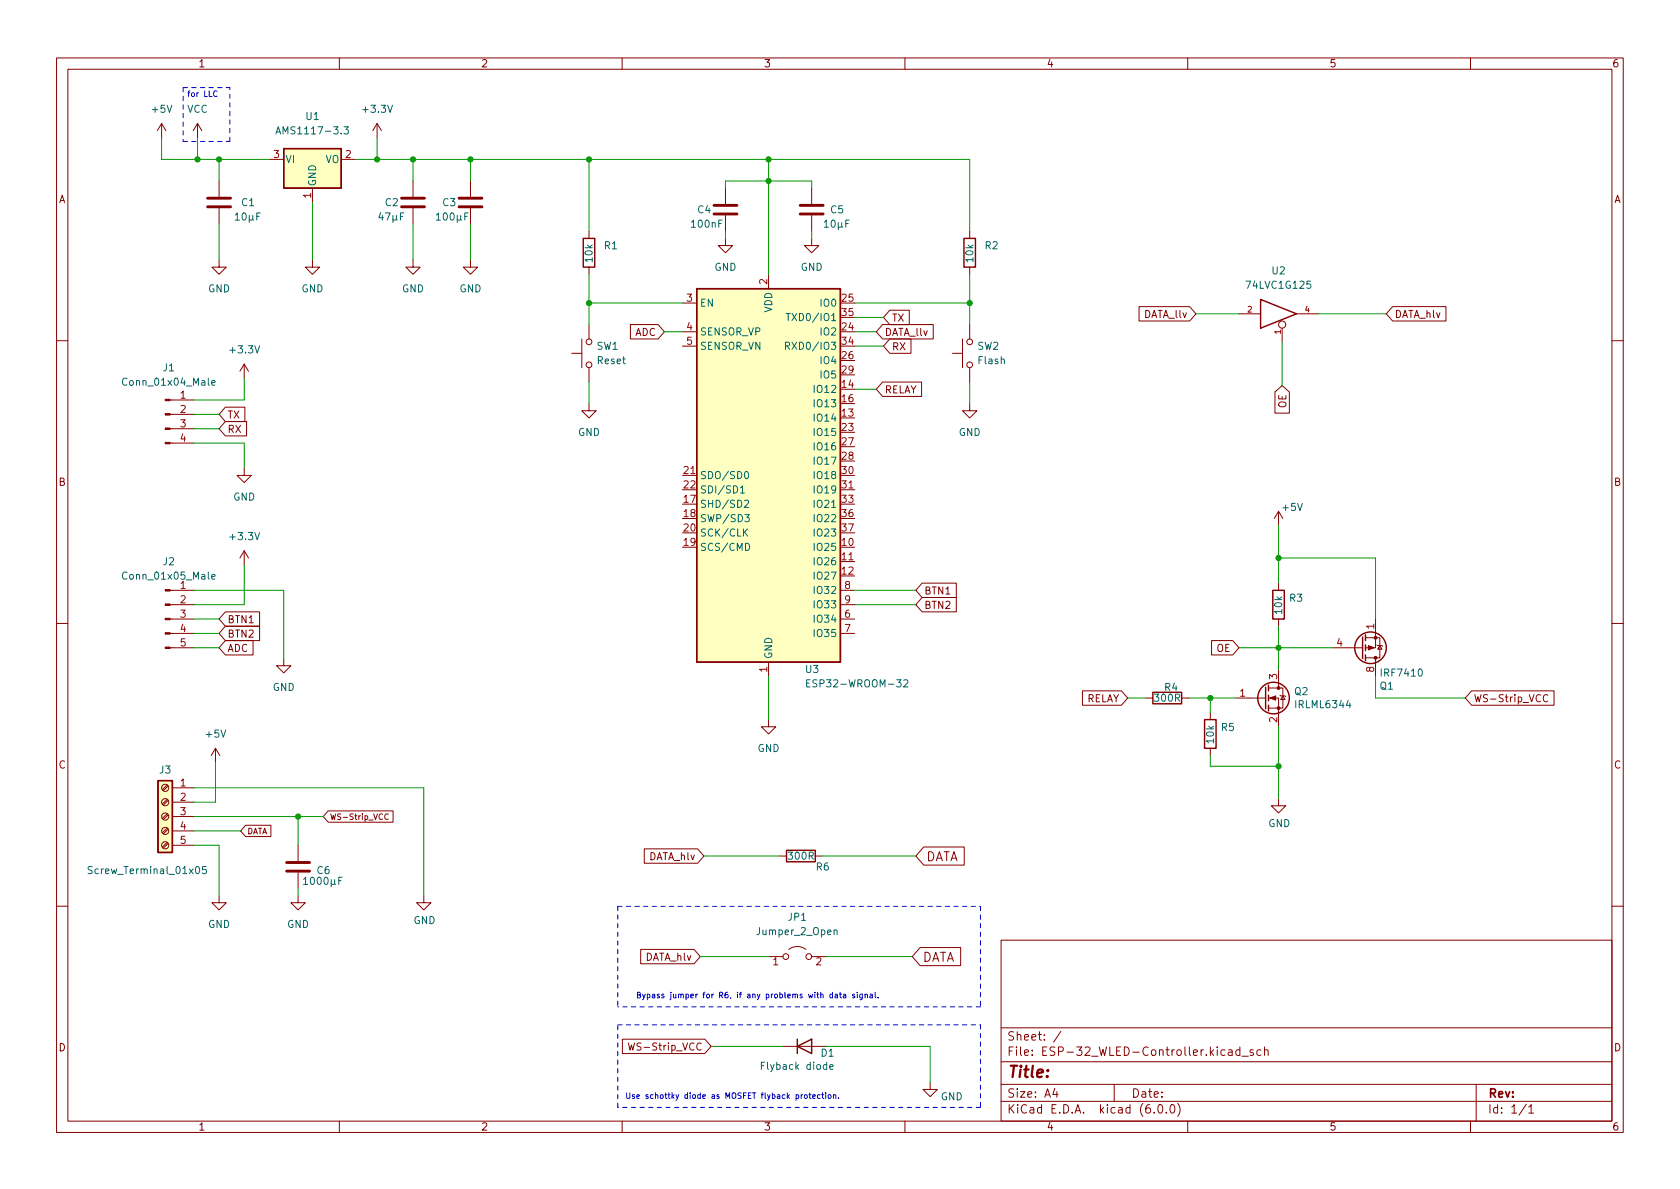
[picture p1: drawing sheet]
<svg xmlns="http://www.w3.org/2000/svg" width="297mm" height="210mm" viewBox="0 0 297 210" stroke-linecap="round" stroke-linejoin="round" font-family="sans-serif">
<g fill="none" stroke="#840000" stroke-width=".18">
<path d="M10 10.2h277v190.1h-277zM12 12.2h273v186.1h-273zM60 10.2v2M110 10.2v2M160 10.2v2M210 10.2v2M260 10.2v2M28.6 21.8l-.8 1.3M28.6 21.8v2.6M28.6 21.8l.7 1.3M34.9 21.8l-.7 1.3M34.9 21.8v2.6"/>
<path d="M34.9 21.8l.8 1.3M38.7 32v2.8M38.7 36.8v2.8M47.6 28.2h2.6M55.2 33.3v2.5M60.3 28.2h2.6M66.7 21.8l-.8 1.3M66.7 21.8v2.6M66.7 21.8l.7 1.3M73 32v2.8M73 36.8v2.8M83.2 32v2.8"/>
<path d="M83.2 36.8v2.8M128.3 33.3v2.8M128.3 38.1v2.8M143.5 33.3v2.8M143.5 38.1v2.8M38.7 46v1.2h1.3l-1.3 1.3-1.2-1.3h1.2M55.2 46v1.2h1.3l-1.3 1.3-1.2-1.3h1.2M73 46v1.2h1.3l-1.3 1.3-1.2-1.3h1.2M83.2 46v1.2h1.3l-1.3 1.3-1.3-1.3h1.3M102.9 59.9v5.1M104.1 40.9v1.3M104.1 47.2v1.3"/>
<path d="M104.1 57.4v2.5M111.5 57.4h4.9l1.1 1.3-1.1 1.2h-4.9zM120.6 53.6h2.6M120.6 58.7h2.6M128.3 42.2v1.2h1.2l-1.2 1.3-1.3-1.3h1.3M135.9 48.5v2.5M143.5 42.2v1.2h1.3l-1.3 1.3-1.3-1.3h1.3M156.1 57.4h8.9v2.5h-8.9l-1.2-1.2zM157.3 54.9h3.5v2.5h-3.5l-1.1-1.3zM157.3 59.9h3.8v2.6h-3.8l-1.1-1.3zM170.2 59.9v5.1M171.4 40.9v1.3"/>
<path d="M171.4 47.2v1.3M171.4 57.4v2.5M201.4 54.2h8.9l1.2 1.3-1.2 1.3h-8.9zM219.1 55.5h3.8M226.7 58v2.6M229.2 55.5h3.8M246.2 54.2h9.5v2.6h-9.5l-1.1-1.3zM10 60.2h2M30.1 78.4h4.2M30.1 75.8h4.2M30.1 73.3h4.2M30.1 70.7h4.2"/>
<path d="M39.8 72h3.5v2.5h-3.5l-1.1-1.2zM39.8 74.5h3.8v2.6h-3.8l-1.1-1.3zM43.2 64.4l-.8 1.3M43.2 64.4v2.5M43.2 64.4l.7 1.3M101.1 62.5h1.8M104.1 71.4v1.2h1.3l-1.3 1.3-1.2-1.3h1.2M104.1 65v2.6M120.6 61.2h2.6M156.1 67.6h6.8v2.5h-6.8l-1.2-1.3zM168.4 62.5h1.8M171.4 71.4v1.2h1.3l-1.3 1.3-1.2-1.3h1.2"/>
<path d="M171.4 65v2.6M225.4 69.3l1.3-1.1 1.3 1.1v3.8h-2.6zM285 60.2h2M43.2 82.8v1.3h1.2l-1.2 1.2-1.3-1.2h1.3M43.2 97.4v2.5M43.2 97.4l-.8 1.3M43.2 97.4l.7 1.3M120.6 84.1h2.6M148.6 99.3h2.5M148.6 86.6h2.5M226.1 90.4v2.6M226.1 90.4l-.8 1.3"/>
<path d="M226.1 90.4l.7 1.3M10 110.2h2M30.1 114.5h4.2M30.1 112h4.2M30.1 109.5h4.2M30.1 106.9h4.2M30.1 104.4h4.2M39.8 108.2h6.1v2.5h-6.1l-1.1-1.2zM39.8 110.7h6.1v2.6h-6.1l-1.1-1.3zM39.8 113.3h4.9v2.5h-4.9l-1.1-1.3zM50.2 116.5v1.2h1.2l-1.2 1.3-1.3-1.3h1.3M135.9 117.1v2.5"/>
<path d="M148.6 112h2.5M148.6 109.5h2.5M148.6 106.9h2.5M148.6 104.4h2.5M163 105.7h6.1v2.5h-6.1l-1.1-1.3zM163 103.1h6.1v2.6h-6.1l-1.1-1.3zM214.2 113.3h3.8l1.1 1.2-1.1 1.3h-3.8zM226.1 103.1v1.3M226.1 109.5v1.2M226.1 118.4v3.3M235.6 114.5h5.3M241.4 112.8h2.6v3.5h-2.6"/>
<path d="M243.2 109.5v5h-1.8M243.2 116.3v3.3M243.5 114l.1 .2h.7l.2 .1M244 114.2l.3 .6h-.7zM285 110.2h2M29.6 138.8l-.9 .8M29.7 139l-.8 .8M30.5 139.3h3.8M38.1 132.3l-.8 1.3M38.1 132.3v2.6M38.1 132.3l.8 1.3M135.9 127.2v1.3h1.3l-1.3 1.3-1.3-1.3h1.3"/>
<path d="M191.4 122.2h6.9l1.1 1.2-1.1 1.3h-6.9zM202.6 123.4h1.2M208.9 123.4h1.3M214 126v1.2M214 132.3v1.3M218.4 123.4h5.4M224.3 123.4h1.8v5.1M224.3 121.7h2.5v3.5h-2.5M226.3 122.9l.1 .2h.8l.1 .1M226.8 123.1l.4 .6h-.8zM260.2 122.2h14.6v2.5h-14.6l-1.1-1.3zM273.6 123a.6 .6 0 0 0-.8 .4 .6 .6 0 0 0 .6 .7l.2-.1"/>
<path d="M29.6 149l-.9 .8M29.6 146.4l-.9 .9M29.6 143.9l-.9 .8M29.6 141.3l-.9 .9M29.7 149.1l-.8 .9M29.7 146.6l-.8 .8M29.7 144.1l-.8 .8M29.7 141.5l-.8 .9M30.5 141.9h3.8M30.5 144.4h3.8M30.5 146.9h3.8M30.5 149.5h3.8"/>
<path d="M38.7 158.4v1.2h1.3l-1.3 1.3-1.2-1.3h1.2M43.4 145.9h4.5v2h-4.5l-.9-1zM52.7 158.4v1.2h1.3l-1.3 1.3-1.3-1.3h1.3M52.7 149.5v2.8M52.7 154.3v2.8M58 143.4h11.5v2h-11.5l-.9-1zM68.6 144a.44 .44 0 0 0-.6 .4 .44 .44 0 0 0 .6 .4M74.9 158.4v1.2h1.3l-1.3 1.3-1.2-1.3h1.2M113.9 150.1h9.4l1.2 1.3-1.2 1.2h-9.4zM137.8 151.4h1.3M144.1 151.4h1.3M163.3 149.8h7.2v3.2h-7.2l-1.4-1.6z"/>
<path d="M226.1 141.2v1.3h1.2l-1.2 1.3-1.3-1.3h1.3M10 160.2h2M113.3 167.9h9.4l1.1 1.3-1.1 1.2h-9.4zM135.9 169.2h2.5M139.4 167.9a2.54 2.54 0 0 1 3.1 0M143.5 169.2h2.5M162.7 167.6h7.2v3.2h-7.2l-1.4-1.6zM177 166.3h108v32h-108zM285 160.2h2M60 198.3v2M110 198.3v2M110 183.8h14.6l1.1 1.2-1.1 1.3h-14.6z"/>
<path d="M111.1 184.4l.3 1.3 .2-.9 .3 .9 .3-1.3M138.4 185h7.6M160 198.3v2M164.5 191.4v1.3h1.2l-1.2 1.2-1.3-1.2h1.3M177 194.8h108M177 191.8h108M177 187.8h108M177 181.8h108M186.5 192.5l-.4 1h1M186.9 193v1M187.6 182.4l-1.3 1.9M197 191.8v3"/>
<path d="M204.1 196.7v.1M204.9 195.4l.2-.1a.81 .81 0 0 1 .6 .7 .81 .81 0 0 1-.3 .8h-.2a.81 .81 0 0 1-.6-.6 .81 .81 0 0 1 .3-.8zM206.2 196.7v.1M207.1 195.4l.1-.1a.81 .81 0 0 1 .6 .7 .81 .81 0 0 1-.3 .8h-.1a.81 .81 0 0 1-.6-.6 .81 .81 0 0 1 .3-.8zM208.2 195.1a1.72 1.72 0 0 1 0 2.3M210 198.3v2M217.2 185.7h.6l.1 .9M217.9 186l-.5 .1a.29 .29 0 0 0-.3 .2 .29 .29 0 0 0 .3 .3h.5M219.2 185.7l-.4-.1-.3 .3v.4l.1 .3h.6M219.2 185.1v1.5M219.6 186.8h1.1M221.6 185.7l-.4-.1-.2 .2 .1 .3 .5 .1v.4h-.6"/>
<path d="M222.9 185.7l-.4-.1-.3 .3v.4l.2 .3h.5M223.6 185.8l.2-.2 .3 .1 .1 .9M223.6 185.1v1.5M260 198.3v2M261 191.8v6.5M269.9 195.3l-1.3 1.9M270.3 195.8l.4-.5v1.5M270.3 196.8h.9"/>
<circle cx="226.7" cy="57.4" r=".63"/>
<circle cx="104.1" cy="64.5" r=".51"/>
<circle cx="104.1" cy="60.4" r=".51"/>
<circle cx="171.5" cy="60.4" r=".51"/>
<circle cx="171.5" cy="64.5" r=".51"/>
<circle cx="29.2" cy="139.3" r=".63"/>
<circle cx="29.2" cy="149.5" r=".63"/>
<circle cx="29.2" cy="146.9" r=".63"/>
<circle cx="29.2" cy="141.9" r=".63"/>
<circle cx="29.2" cy="144.4" r=".63"/>
<circle cx="138.9" cy="169.2" r=".51"/>
<circle cx="143" cy="169.2" r=".51"/>
</g>
<g fill="none" stroke="#840000" stroke-width=".25">
<path d="M50.2 26.3h10.1v7h-10.1zM103.1 42.2h2.1v5h-2.1zM123.2 51h25.4v66.1h-25.4zM170.4 42.2h2.1v5h-2.1zM222.9 53l6.3 2.5-6.3 2.5zM225 104.4h2.1v5.1h-2.1zM240.9 112.6v3.9M241.4 112.3v1M241.4 114v1.1M241.4 115.8v1M27.9 138h2.6v12.7h-2.6zM203.8 122.4h5.1v2.1h-5.1z"/>
<path d="M213 127.2h2v5.1h-2zM223.8 121.5v3.8M224.3 121.2v1M224.3 122.9v1M224.3 124.7v1M139.1 150.4h5v2h-5zM141 185l2.5-1.2v2.5zM141 183.8v2.5"/>
<circle cx="242.3" cy="114.5" r="2.79"/>
<circle cx="225.2" cy="123.4" r="2.79"/>
</g>
<g fill="#840000" stroke="#840000" stroke-width=".18">
<path d="M241.9 114.2l1.1 .3-1.1 .4z"/>
<path d="M224.5 123.4l1.1-.3v.7z"/>
<path d="M29.2 114.4h.9v.3h-.9z"/>
<path d="M29.2 111.9h.9v.2h-.9z"/>
<path d="M29.2 109.3h.9v.3h-.9z"/>
<path d="M29.2 106.8h.9v.3h-.9z"/>
<path d="M29.2 104.3h.9v.2h-.9z"/>
<path d="M29.2 78.2h.9v.3h-.9z"/>
<path d="M29.2 75.7h.9v.2h-.9z"/>
<path d="M29.2 73.1h.9v.3h-.9z"/>
<path d="M29.2 70.6h.9v.3h-.9z"/>
<circle cx="243.2" cy="112.8" r=".25"/>
<circle cx="243.2" cy="116.3" r=".25"/>
<circle cx="226.1" cy="125.2" r=".25"/>
<circle cx="226.1" cy="121.7" r=".25"/>
</g>
<path d="M36.7 36.6h4.1M36.7 35h4.1M71 36.6h4.1M71 35h4.1M81.2 36.6h4M81.2 35h4M126.2 37.8h4.1M126.2 36.3h4.1M141.5 37.8h4M141.5 36.3h4M50.7 154h4M50.7 152.5h4" fill="none" stroke="#840000" stroke-width=".51"/>
<g fill="none" stroke="#006464" stroke-width=".18">
<path d="M41.6 38l.4-.3v1.2M41.6 38.9h.7M42.9 37.8l.2-.1a.68 .68 0 0 1 .4 .6 .68 .68 0 0 1-.4 .6l-.2-.1-.1-.4zM44.1 38.1v1.2M44.7 38.7l.2 .2M44.7 38.1l-.1 .8h-.3l-.2-.2M45.4 38.3h.4M46 37.7h-.6v1.2M48.8 23.7l.4-1.3 .4 1.3M48.9 23.3h.6M60.8 22.4h.8l-.4 .5 .3 .1v.6l-.1 .1-.6-.1M67.3 37.6l-.3 .9h.8"/>
<path d="M67.6 38.1v.8M68.1 37.7h.9l-.6 1.2M69.5 38.1v1.2M70.1 38.7l.2 .2M70.1 38.1l-.1 .8h-.3l-.2-.2M70.8 38.3h.4M71.4 37.7h-.6v1.2M77.2 38l.3-.3v1.2M77.2 38.9h.7M78.5 37.8l.2-.1a.68 .68 0 0 1 .4 .6 .68 .68 0 0 1-.4 .6l-.2-.1-.1-.4zM79.7 37.8l.2-.1a.68 .68 0 0 1 .4 .6 .68 .68 0 0 1-.4 .6l-.2-.1-.1-.4zM80.8 38.1v1.2"/>
<path d="M81.5 38.7l.1 .2M81.5 38.1l-.1 .8h-.4l-.2-.2M82.2 38.3h.4M82.8 37.7h-.6v1.2M145.7 39.3l.4-.4v1.3M147.1 39l.1-.1a.68 .68 0 0 1 .5 .7 .68 .68 0 0 1-.5 .6l-.1-.1-.2-.4zM148.2 39.3v1.3M148.8 39.3v.8l-.4 .1-.2-.2M149.5 39.5h.5M150.2 38.9h-.7v1.3M139 55.4h.7M139.4 55.4v1.3"/>
<path d="M145.7 40.2h.8M148.8 40l.2 .2M37.4 67.7l.6-.1v-.3h-.4l-.2 .2 .1 .6h.5M138.9 61.2l.6-.1 .1-.2-.1-.3-.6-.1v1.3M139.2 61.2l.4 .6M130.9 86.3l.4-.4v1.3M130.9 87.2h.7M131.6 88.6l.5-.1 .3 .3-.8 .9h.8M131.6 94.1l.6 .7M131.7 91h.8l-.4 .5 .3 .1v.5l-.2 .2-.5-.2M131.8 83.5l.1-.1a.68 .68 0 0 1 .5 .6 .68 .68 0 0 1-.5 .6l-.1-.1-.2-.3zM131.8 96.1a.64 .64 0 0 1 .7 .6 .64 .64 0 0 1-.7 .6z"/>
<path d="M132.2 93.5l-.7 .8M37.4 102l.6-.1v-.3h-.4l-.2 .2 .1 .6h.5M142.6 120.8h.4M143.2 120.2h-.6v1.3h.6M159.8 120.3l.5-.1 .2 .4-.8 .9h.8M16.3 153.3l-.5-.1-.2 .1v.4l.6 .2 .1 .4-.2 .2-.5-.1M36.4 153.2h-.6v.6l.2-.1 .4 .1 .1 .1-.1 .5-.1 .1-.5-.1M53.7 155.5l.3-.4v1.3M53.7 156.4h.7M55.1 155.2l.1-.1a.68 .68 0 0 1 .4 .7 .68 .68 0 0 1-.4 .6 .84 .84 0 0 1-.1-1.2zM56.2 155.2l.2-.1a.68 .68 0 0 1 .4 .7 .68 .68 0 0 1-.4 .6l-.2-.1-.1-.4zM57.4 155.2l.2-.1a.68 .68 0 0 1 .4 .7 .68 .68 0 0 1-.4 .6l-.2-.1-.1-.4z"/>
<path d="M58.6 155.6v1.2M59.2 156.2l.1 .2M59.2 155.6l-.1 .7-.4 .1-.1-.2M59.9 155.7h.4M60.5 155.1h-.6v1.3M147.5 164.6l.2-.2 .3 .1v.8M146.7 188.7l.6-.1v-.3h-.4l-.2 .1 .1 .6h.5"/>
</g>
<g fill="#ffffc2" stroke="#ffffc2" stroke-width=".18">
<path d="M50.2 26.3h10.1v7h-10.1z"/>
<path d="M123.2 51h25.4v66.1h-25.4z"/>
<path d="M27.9 138h2.6v12.7h-2.6z"/>
</g>
<g fill="none" stroke="#0000c2" stroke-width=".18">
<path d="M38.4 16.2a.44 .44 0 0 0-.6 .4 .44 .44 0 0 0 .6 .4M147.2 175.8h-.3l-.2 .2 .1 .4h.4M147.2 175.5v1M147.7 175.8h.3l.1 .7M148.1 176l-.5 .2 .2 .3 .3-.1M148.4 175.8h.4M148.6 175.5v.8l.2 .2M149.1 175.8h.4v.7M149.5 176l-.4 .2 .1 .3 .3-.1M151.1 175.8h-.2l-.2 .1 .1 .2 .3 .1v.2h-.4M151.6 175.5v.1M151.6 175.8v.7"/>
<path d="M152.5 175.8v.8l-.2 .2-.3-.1M152.5 175.8h-.3l-.2 .2 .1 .4h.4M152.9 175.9l.4-.1 .1 .7M152.9 175.8v.7M153.8 175.8h.4l.1 .7M154.3 176l-.5 .2 .1 .3 .4-.1M154.7 175.5v.8l.2 .2M155.3 176.4v.1M142.3 193.6h.2l.2 .2v.3l-.2 .1-.3-.1zM143 193.6h.4M143.2 193.2v.9l.2 .1M143.7 193.9l.5-.1-.1-.2h-.3l-.1 .1v.5h.4"/>
<path d="M145 193.6h-.3l-.2 .2 .1 .4h.4M145.3 193.6h.4M145.4 193.2v.9l.3 .1M146 193.2v.1M146 193.6v.6M146.5 193.7l.1-.1 .3 .1-.1 .5-.3-.1zM147.4 193.7l.3-.1 .1 .6M147.4 193.6v.6M148.3 194.1v.1"/>
</g>
<path d="M32.4 15.5v9.5M32.4 15.5h8.2M32.4 25h8.2M40.6 25v-9.5M109.2 160.3v17.7M109.2 160.3h64.2M173.4 160.3v17.7M173.4 178h-64.2M109.2 195.8v-14.6M109.2 181.2h64.2M173.4 181.2v14.6M173.4 195.8h-64.2" fill="none" stroke="#0000c2" stroke-width=".18" stroke-dasharray=".8 .8"/>
<g fill="none" stroke="#009600" stroke-width=".18">
<path d="M28.6 24.4v3.8h19M34.9 24.4v3.8M38.7 28.2v3.8M38.7 39.6v6.4M55.2 35.8v10.2M62.9 28.2h108.5v12.7M66.7 24.4v3.8M73 28.2v3.8M73 39.6v6.4M83.2 28.2v3.8M83.2 39.6v6.4M104.1 28.2v12.7"/>
<path d="M128.3 33.3v-1.3h15.2v1.3M135.9 28.2v20.3M104.1 48.5v8.9M104.1 53.6h16.5M117.5 58.7h3.1M128.3 40.9v1.3M143.5 40.9v1.3M151.1 58.7h3.8M151.1 53.6h20.3M151.1 56.1h5.1M171.4 48.5v8.9M211.5 55.5h7.6"/>
<path d="M233 55.5h12.1M34.3 75.8h4.4M34.3 73.3h4.4M34.3 78.4h8.9v4.4M43.2 66.9v3.8h-8.9M104.1 67.6v3.8M151.1 68.8h3.8M151.1 61.2h5.1M171.4 67.6v3.8M226.7 60.6v7.6M43.2 99.9v7h-8.9M226.1 98.7h17.1v10.8"/>
<path d="M226.1 93v10.1M34.3 104.4h15.9v12.1M34.3 114.5h4.4M34.3 112h4.4M34.3 109.5h4.4M135.9 119.6v7.6M151.1 104.4h10.8M151.1 106.9h10.8M219.1 114.5h16.5M226.1 110.7v7.7M243.2 119.6v3.8h15.9M34.3 139.3h40.6v19.1"/>
<path d="M38.1 134.9v7h-3.8M199.4 123.4h3.2M210.2 123.4h8.2M214 123.4v2.6M214 133.6v1.9h12.1M226.1 128.5v12.7M34.3 149.5h4.4v8.9M34.3 146.9h8.2M34.3 144.4h22.8M52.7 144.4v5.1M52.7 157.1v1.3M124.5 151.4h13.3"/>
<path d="M145.4 151.4h16.5M123.8 169.2h12.1M146 169.2h15.3M125.7 185h12.7M146 185h18.5v6.4"/>
</g>
<g fill="#009600" stroke="#009600" stroke-width=".18">
<circle cx="226.1" cy="135.5" r=".46"/>
<circle cx="226.1" cy="114.5" r=".46"/>
<circle cx="83.2" cy="28.2" r=".46"/>
<circle cx="66.7" cy="28.2" r=".46"/>
<circle cx="104.1" cy="28.2" r=".46"/>
<circle cx="104.1" cy="53.6" r=".46"/>
<circle cx="73" cy="28.2" r=".46"/>
<circle cx="52.7" cy="144.4" r=".46"/>
<circle cx="214" cy="123.4" r=".46"/>
<circle cx="171.4" cy="53.6" r=".46"/>
<circle cx="135.9" cy="32" r=".46"/>
<circle cx="135.9" cy="28.2" r=".46"/>
<circle cx="226.1" cy="98.7" r=".46"/>
<circle cx="38.7" cy="28.2" r=".46"/>
<circle cx="34.9" cy="28.2" r=".46"/>
</g>
<text font-size="2.8" fill="#840000" x="178" y="190.6">Title:</text>
<g font-size="2.2" fill="#840000">
<text x="163.7" y="152.3">DATA</text>
<text x="163.1" y="170.1">DATA</text>
</g>
<g font-size="2.1" fill="#840000">
<text x="178" y="184">Sheet: /</text>
<text x="178" y="186.7">File: ESP-32_WLED-Controller.kicad_sch</text>
<text x="178" y="196.9">KiCad E.D.A. kicad (6.0.0)</text>
<text x="178" y="194.1">Size: A4</text>
<text x="200" y="194.1">Date:</text>
<text x="263" y="194.1">Rev:</text>
<text x="263" y="196.9">Id: 1/1</text>
</g>
<g font-size="1.8" fill="#840000">
<text x="35" y="11.9">1</text>
<text x="85" y="11.9">2</text>
<text x="135" y="11.9">3</text>
<text x="185" y="11.9">4</text>
<text x="235" y="11.9">5</text>
<text x="285" y="11.9">6</text>
<text x="10.3" y="35.9">A</text>
<text x="285.3" y="35.9">A</text>
<text x="112.2" y="59.4">ADC</text>
<text x="156.4" y="59.4">DATA_llv</text>
<text x="157.6" y="56.9">TX</text>
<text x="202.2" y="56.2">DATA_llv</text>
<text x="246.5" y="56.2">DATA_hlv</text>
<text x="157.6" y="61.9">RX</text>
<text x="156.4" y="69.6">RELAY</text>
<text x="40.2" y="74">TX</text>
<text x="40.2" y="76.5">RX</text>
<text x="227.4" y="72.2" transform="rotate(-90 227.4 72.2)">OE</text>
<text x="10.3" y="85.9">B</text>
<text x="285.3" y="85.9">B</text>
<text x="163.4" y="107.7">BTN2</text>
<text x="163.4" y="105.1">BTN1</text>
<text x="40.2" y="110.2">BTN1</text>
<text x="40.2" y="112.7">BTN2</text>
<text x="40.2" y="115.3">ADC</text>
<text x="215.1" y="115.3">OE</text>
<text x="192" y="124.2">RELAY</text>
<text x="260.5" y="124.2">WS-Strip_VCC</text>
<text x="10.3" y="135.9">C</text>
<text x="285.3" y="135.9">C</text>
<text x="114.6" y="152.1">DATA_hlv</text>
<text x="113.9" y="169.9">DATA_hlv</text>
<text x="10.3" y="185.9">D</text>
<text x="112.1" y="185.8">WS-Strip_VCC</text>
<text x="285.3" y="185.9">D</text>
<text x="35" y="199.9">1</text>
<text x="85" y="199.9">2</text>
<text x="135" y="199.9">3</text>
<text x="185" y="199.9">4</text>
<text x="235" y="199.9">5</text>
<text x="285" y="199.9">6</text>
</g>
<g font-size="1.8" fill="#006464">
<text x="27" y="19.9">+5V</text>
<text x="33.1" y="19.9">VCC</text>
<text x="49.8" y="23.7">AMS1117-3.3</text>
<text x="54.1" y="21.2">U1</text>
<text x="64.3" y="19.9">+3.3V</text>
<text x="50.4" y="28.8">VI</text>
<text x="57.5" y="28.8">VO</text>
<text x="55.9" y="33" transform="rotate(-90 55.9 33)">GND</text>
<text x="42.7" y="36.4">C1</text>
<text x="68.1" y="36.4">C2</text>
<text x="78.3" y="36.4">C3</text>
<text x="122.4" y="40.3">100nF</text>
<text x="123.4" y="37.7">C4</text>
<text x="146.9" y="37.7">C5</text>
<text x="104.8" y="46.3" transform="rotate(-90 104.8 46.3)">10k</text>
<text x="106.9" y="44.1">R1</text>
<text x="126.3" y="47.9">GND</text>
<text x="141.5" y="47.9">GND</text>
<text x="172.1" y="46.3" transform="rotate(-90 172.1 46.3)">10k</text>
<text x="174.2" y="44.1">R2</text>
<text x="36.8" y="51.7">GND</text>
<text x="53.3" y="51.7">GND</text>
<text x="71.1" y="51.7">GND</text>
<text x="81.2" y="51.7">GND</text>
<text x="220.7" y="51">74LVC1G125</text>
<text x="224.9" y="48.5">U2</text>
<text x="123.7" y="54.2">EN</text>
<text x="123.7" y="59.3">SENSOR_VP</text>
<text x="136.5" y="55.3" transform="rotate(-90 136.5 55.3)">VDD</text>
<text x="140.2" y="56.8">TXD0/IO1</text>
<text x="145.2" y="59.3">IO2</text>
<text x="145.2" y="54.2">IO0</text>
<text x="28.9" y="65.7">J1</text>
<text x="40.8" y="62.5">+3.3V</text>
<text x="105.5" y="61.8">SW1</text>
<text x="105.7" y="64.4">Reset</text>
<text x="123.7" y="61.8">SENSOR_VN</text>
<text x="140" y="61.8">RXD0/IO3</text>
<text x="145.2" y="64.4">IO4</text>
<text x="172.8" y="61.8">SW2</text>
<text x="173" y="64.4">Flash</text>
<text x="22.2" y="68.2">Conn_01x04_Male</text>
<text x="144.2" y="69.5">IO12</text>
<text x="145.2" y="66.9">IO5</text>
<text x="102.2" y="77.1">GND</text>
<text x="144.2" y="74.5">IO14</text>
<text x="144.2" y="72">IO13</text>
<text x="144.2" y="77.1">IO15</text>
<text x="169.5" y="77.1">GND</text>
<text x="144.2" y="79.6">IO16</text>
<text x="144.2" y="82.2">IO17</text>
<text x="41.2" y="88.5">GND</text>
<text x="123.7" y="89.8">SHD/SD2</text>
<text x="123.7" y="84.7">SDO/SD0</text>
<text x="123.7" y="87.2">SDI/SD1</text>
<text x="144.2" y="84.7">IO18</text>
<text x="144.2" y="87.2">IO19</text>
<text x="144.2" y="89.8">IO21</text>
<text x="40.8" y="95.5">+3.3V</text>
<text x="123.7" y="92.3">SWP/SD3</text>
<text x="123.7" y="94.9">SCK/CLK</text>
<text x="144.2" y="92.3">IO22</text>
<text x="144.2" y="94.9">IO23</text>
<text x="226.9" y="90.3">+5V</text>
<text x="28.9" y="99.9">J2</text>
<text x="123.7" y="97.4">SCS/CMD</text>
<text x="144.2" y="97.4">IO25</text>
<text x="144.2" y="99.9">IO26</text>
<text x="22.2" y="102.5">Conn_01x05_Male</text>
<text x="144.2" y="102.5">IO27</text>
<text x="144.2" y="105">IO32</text>
<text x="144.2" y="107.6">IO33</text>
<text x="228" y="106.4">R3</text>
<text x="144.2" y="110.1">IO34</text>
<text x="144.2" y="112.6">IO35</text>
<text x="226.7" y="108.5" transform="rotate(-90 226.7 108.5)">10k</text>
<text x="136.5" y="116.6" transform="rotate(-90 136.5 116.6)">GND</text>
<text x="142.5" y="119">U3</text>
<text x="244.4" y="119.6">IRF7410</text>
<text x="48.2" y="122.2">GND</text>
<text x="143.6" y="121.5">ESP32-WROOM-32</text>
<text x="204.3" y="124.1">300R</text>
<text x="205.9" y="122.2">R4</text>
<text x="228.9" y="122.9">Q2</text>
<text x="229.2" y="125.2">IRLML6344</text>
<text x="244" y="121.9">Q1</text>
<text x="36.5" y="130.4">+5V</text>
<text x="214.6" y="131.4" transform="rotate(-90 214.6 131.4)">10k</text>
<text x="216" y="129.3">R5</text>
<text x="28.2" y="136.8">J3</text>
<text x="133.9" y="133">GND</text>
<text x="224.2" y="146.2">GND</text>
<text x="16.3" y="154.6">Screw_Terminal_01x05</text>
<text x="56.1" y="154.6">C6</text>
<text x="139.5" y="152">300R</text>
<text x="144.3" y="153.9">R6</text>
<text x="36.8" y="164.1">GND</text>
<text x="50.7" y="164.1">GND</text>
<text x="73.1" y="163.4">GND</text>
<text x="134" y="165.3">Jumper_2_Open</text>
<text x="139.4" y="162.8">JP1</text>
<text x="135" y="189.2">Flyback diode</text>
<text x="145.2" y="186.8">D1</text>
<text x="166.3" y="194.6">GND</text>
</g>
<g font-size="1.8" fill="#a90000">
<text x="48.4" y="27.9">3</text>
<text x="61.1" y="27.9">2</text>
<text x="55" y="35" transform="rotate(-90 55 35)">1</text>
<text x="121.4" y="53.3">3</text>
<text x="135.6" y="50.3" transform="rotate(-90 135.6 50.3)">2</text>
<text x="148.9" y="53.3">25</text>
<text x="121.4" y="58.4">4</text>
<text x="148.9" y="58.4">24</text>
<text x="148.9" y="55.9">35</text>
<text x="121.4" y="61">5</text>
<text x="148.9" y="63.5">26</text>
<text x="148.9" y="61">34</text>
<text x="31.9" y="70.5">1</text>
<text x="148.9" y="68.6">14</text>
<text x="148.9" y="71.1">16</text>
<text x="148.9" y="66">29</text>
<text x="31.9" y="73">2</text>
<text x="31.9" y="75.6">3</text>
<text x="148.9" y="73.7">13</text>
<text x="148.9" y="76.2">23</text>
<text x="31.9" y="78.1">4</text>
<text x="120.9" y="83.8">21</text>
<text x="148.9" y="78.7">27</text>
<text x="148.9" y="81.3">28</text>
<text x="148.9" y="83.8">30</text>
<text x="120.9" y="88.9">17</text>
<text x="120.9" y="86.4">22</text>
<text x="148.9" y="86.4">31</text>
<text x="148.9" y="88.9">33</text>
<text x="120.9" y="91.4">18</text>
<text x="120.9" y="94">20</text>
<text x="148.9" y="91.4">36</text>
<text x="148.9" y="94">37</text>
<text x="120.9" y="96.5">19</text>
<text x="148.9" y="96.5">10</text>
<text x="148.9" y="99.1">11</text>
<text x="148.9" y="101.6">12</text>
<text x="31.9" y="104.1">1</text>
<text x="31.9" y="106.7">2</text>
<text x="149.4" y="104.1">8</text>
<text x="149.4" y="106.7">9</text>
<text x="31.9" y="109.2">3</text>
<text x="31.9" y="111.8">4</text>
<text x="149.4" y="109.2">6</text>
<text x="149.4" y="111.8">7</text>
<text x="243" y="111.2" transform="rotate(-90 243 111.2)">1</text>
<text x="31.9" y="114.3">5</text>
<text x="135.6" y="118.9" transform="rotate(-90 135.6 118.9)">1</text>
<text x="236.4" y="114.3">4</text>
<text x="243" y="118.9" transform="rotate(-90 243 118.9)">8</text>
<text x="219.2" y="123.2">1</text>
<text x="225.8" y="120.1" transform="rotate(-90 225.8 120.1)">3</text>
<text x="225.8" y="127.7" transform="rotate(-90 225.8 127.7)">2</text>
<text x="31.9" y="139.1">1</text>
<text x="31.9" y="141.6">2</text>
<text x="31.9" y="144.1">3</text>
<text x="31.9" y="146.7">4</text>
<text x="31.9" y="149.2">5</text>
<text x="136.7" y="170.7">1</text>
<text x="144.3" y="170.7">2</text>
</g>
<g font-size="1.4" fill="#0000c2">
<text x="33" y="17.1">for LLC</text>
<text x="112.4" y="176.5">Bypass jumper for R6, if any problems with data signal.</text>
<text x="110.5" y="194.3">Use schottky diode as MOSFET flyback protection.</text>
</g>
<g font-size="1.4" fill="#a90000">
<text x="220.6" y="55.2">2</text>
<text x="226.4" y="59.1" transform="rotate(-90 226.4 59.1)">1</text>
<text x="230.7" y="55.2">4</text>
</g>
<g font-size="1.4" fill="#840000">
<text x="43.7" y="147.5">DATA</text>
<text x="58.3" y="145">WS-Strip_VCC</text>
</g>
</svg>
